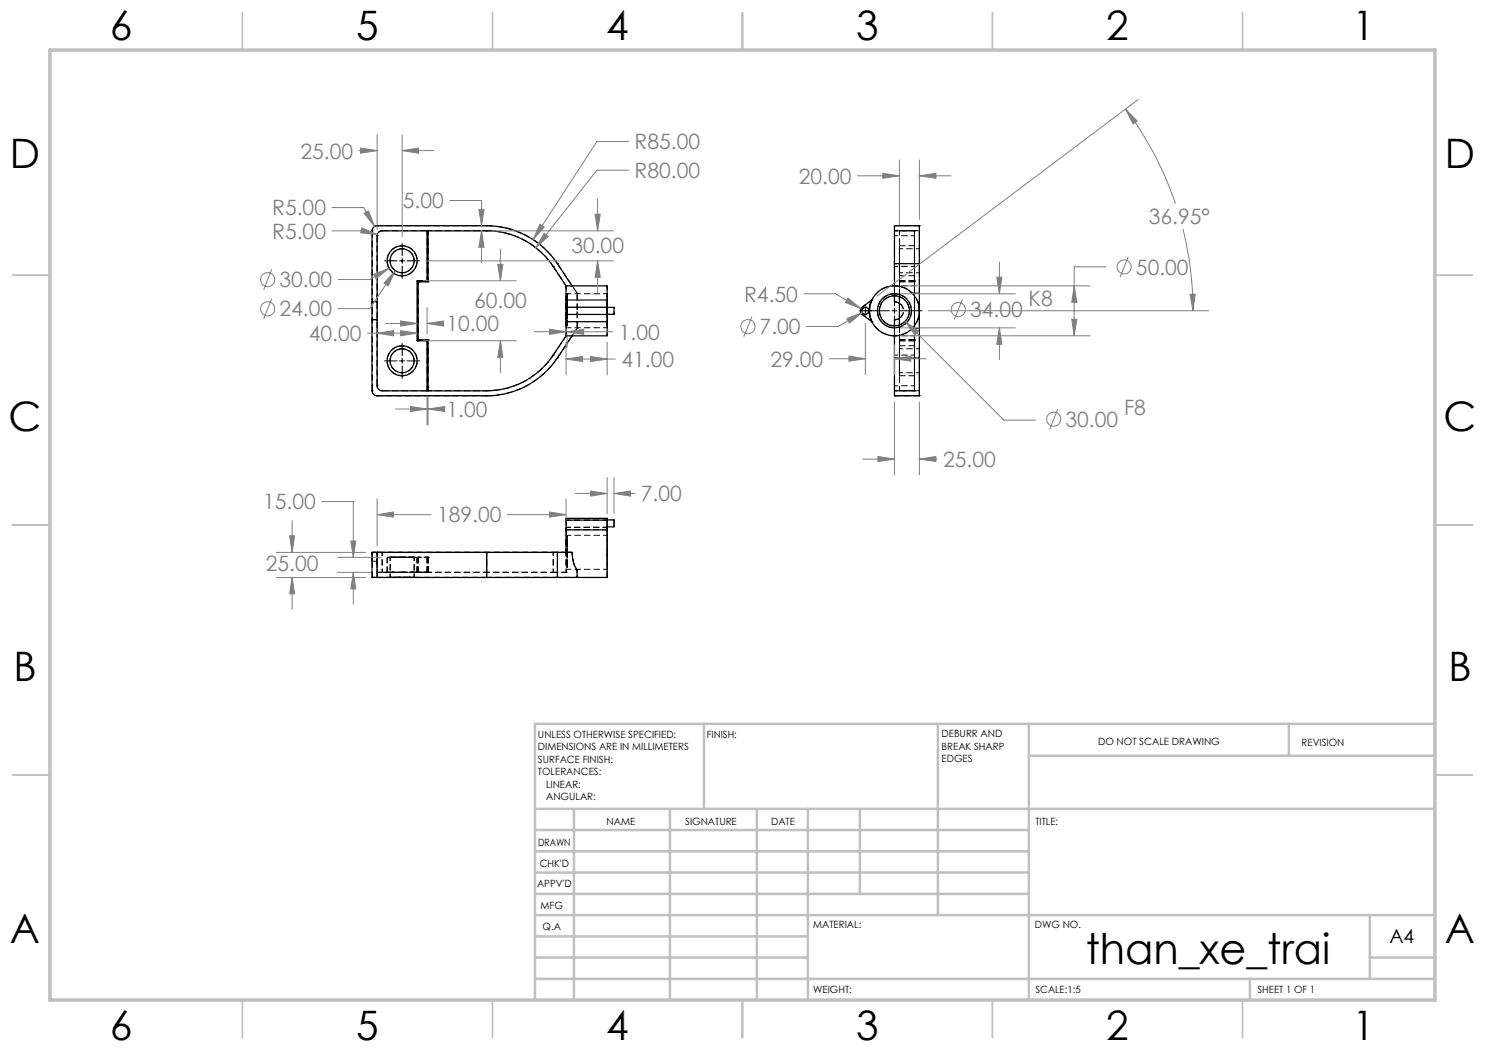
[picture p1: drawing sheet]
<svg xmlns="http://www.w3.org/2000/svg" width="297mm" height="210mm" viewBox="0 0 297 210" stroke-linecap="round" stroke-linejoin="round" font-family="sans-serif">
<path d="M115.4 58.6l-1-1.5M114.4 67.1l1-1.5" fill="none" stroke="#000" stroke-width=".2" stroke-dasharray="1.3 .6" stroke-dashoffset=".9" stroke-linecap="butt"/>
<path d="M115.4 58.6v3.5M115.4 62.1v-3.5M115.4 65.6v-3.5M115.4 62.1v3.5M179.9 60.6a1.8 1.8 0 0 1 0 3" fill="none" stroke="#000" stroke-width=".2" stroke-dasharray="1.3 .6" stroke-dashoffset="-.2" stroke-linecap="butt"/>
<g fill="none" stroke="#000" stroke-width=".2" stroke-dasharray="1.3 .6" stroke-dashoffset=".4" stroke-linecap="butt">
<path d="M85.4 46.1v10M110.6 53.3a16 16 0 0 0-13.3-7.2M113.2 60v4.3M113.2 59.1v6v-6M113.2 57.1v10M113.4 59.1v6v-6M121.4 60v4.3M121.4 58.7h-8M174.4 60l-1.9 1.4M178.9 58.7a3.4 3.4 0 0 0-3 5 3.4 3.4 0 0 0 5.8 .4 3.4 3.4 0 0 0-2.4-5.3l-.4-.1M178.9 57.1a5 5 0 0 0-5 5 5 5 0 0 0 5 5M179.9 46.1v10"/>
<path d="M179.9 55.1v-5.9v5.9M182.9 57.1v10M182.9 46.1v10M182.9 49.1v6v-6M85.4 68.1v10M97.3 78.1a16 16 0 0 0 13.3-7.1M113.2 64.3v-4.3M113.4 65.5h8M121.4 67.1v-10M121.4 64.3v-4.3M174.4 64.3l-1.9-1.4M179.9 68.1v10"/>
<path d="M179.9 75.1v-5.9v5.9M182.9 68.1v10M182.9 69.1v6v-6M80.4 114.5h-3h6h-3M80.4 111.5h3h-6h3M113.2 110.5v3v-6v3M113.4 110.5v-3v6v-3M113.4 113.9h8M121.4 107.1h-8"/>
</g>
<g fill="none" stroke="#000" stroke-width=".2" stroke-dasharray="1.3 .6" stroke-dashoffset=".5" stroke-linecap="butt">
<path d="M97.3 46.1h-11.7M113.4 58.8v6.7v-6.7M121.4 58.7v6.8v-6.8M178.9 57.1h4M178.9 46.1h4M178.9 53.3h4M178.9 47.1h4M178.9 46.1v1M178.9 45.1v1M179.9 54.5h4M182.9 46.1v1M183.9 45.1v1"/>
<path d="M183.9 49.7h-4M83.6 67.9v-11.6M85.6 78.1h11.7M178.9 67.1h4M178.9 78.1h4M178.9 71h4M178.9 77.1h4M178.9 77.1v1M178.9 78.1v1M179.9 74.5h4M182.9 67.9v-11.6M182.9 77.1v1"/>
<path d="M183.9 78.1v1M183.9 69.7h-4M74.4 110.5h1M74.4 112.3h1M75.4 110.5v4M75.4 114.5h1M75.4 110.5h1M75.4 110.5h-1M75.4 115.5h-1M76.4 110.5v4M76.4 110.5h-1M76.4 114.5h-1"/>
<path d="M78 111.5v4M82.8 115.5v-4M85.6 114.5h11.7M97.3 110.5v4M97.3 114.5h-11.7M110.6 110.5v4M113.2 110.5v4M113.2 106v-.5v.5M113.4 110.8v-3.7v6.8v-3.1M121.4 110.5v-3.4v6.8v-3.4M121.4 106v-.5v.5"/>
</g>
<g fill="none" stroke="#000" stroke-width=".2" stroke-dasharray="1.3 .6">
<path d="M74.4 46.1h.1M75.4 45.1h.1M75.4 47.1h.1M76.4 46.1h.1M83.4 56.1h.1M83.6 56.3h.1M85.4 46.1h.1M85.4 56.1h.1M85.6 56.3h.1M85.6 46.1h.1M97.3 46.1h.1M97.3 45.1h.1"/>
<path d="M110.6 53.3h.1M111.5 52.7h.1M113.2 57.1h.1M113.4 58.7h.1M115.4 58.6h.1M174.4 60h.1M178.9 57.1h.1M178.9 46.1h.1M178.9 45.1h.1M179.9 56.3h.1M179.9 46.1h.1M179.9 56.1h.1"/>
<path d="M182.9 46.1h.1M182.9 56.3h.1M182.9 56.1h.1M183.9 45.1h.1M74.4 78.1h.1M75.4 79.1h.1M75.4 77.1h.1M76.4 78.1h.1M83.4 68.1h.1M83.6 67.9h.1M85.4 68.1h.1M85.4 78.1h.1"/>
<path d="M85.6 78.1h.1M85.6 67.9h.1M97.3 78.1h.1M97.3 79.1h.1M110.6 71h.1M111.5 71.6h.1M113.2 67.1h.1M115.4 65.6h.1M172.5 61.4h.1M172.5 62.9h.1M174.4 64.3h.1M178.9 67.1h.1"/>
<path d="M178.9 79.1h.1M178.9 78.1h.1M178.9 60.3h.1M178.9 63.9h.1M179.9 67.9h.1M179.9 78.1h.1M179.9 68.1h.1M182.9 78.1h.1M182.9 67.9h.1M182.9 68.1h.1M183.9 79.1h.1M74.4 110.5h.1"/>
<path d="M74.4 115.5h.1M75.4 114.5h.1M75.4 110.5h.1M83.4 111.5h.1M83.4 114.5h.1M83.6 111.5h.1M83.6 114.5h.1M85.4 114.5h.1M85.4 111.5h.1M85.6 114.5h.1M85.6 111.5h.1M113.2 114.5h.1"/>
<path d="M113.2 110.5h.1M115.4 115.5h.1"/>
</g>
<g fill="none" stroke="#000" stroke-width=".2" stroke-dasharray="1.3 .6" stroke-linecap="butt">
<path d="M85.6 46.1h-.2M113.4 59.1h-.2M178.9 45.1h5M178.9 46.1h5M85.4 78.1h.2M113.2 65.1h.2M178.9 79.1h5M178.9 78.1h5M74.4 110.5v5M75.4 110.5v5M85.4 111.5h.2M85.6 111.5h-.2"/>
<path d="M97.3 110.5v5M111.5 110.5v5M113.2 103.7v.3M113.2 113.5h.2M113.4 107.5h-.2M121.4 115.5v-5M121.4 103.7v.3"/>
</g>
<g fill="none" stroke="#000" stroke-width=".2" stroke-dasharray="1.3 .6" stroke-dashoffset=".6" stroke-linecap="butt">
<path d="M83.6 56.3h2M85.4 56.1h-2M178.9 53.3v3.8M179.9 54.5v-4.7v4.7M182.5 58.6a5 5 0 0 0-3.6-1.5M182.9 57.1v-3.8M183.9 54.5v-4.7v4.7M83.4 68.1h2M85.6 67.9h-2M178.9 67.1a5 5 0 0 0 3.6-1.5M178.9 71v-3.9M179.9 74.5v-4.7v4.7"/>
<path d="M182.5 65.6a5 5 0 0 0 1.4-3.5M182.9 71v-3.9M183.9 62.1a5 5 0 0 0-1.4-3.5M183.9 74.5v-4.7v4.7M80.4 111.5h2.4h-4.8h2.4M80.4 115.5h2.4h-4.8h2.4M83.4 111.5h2M83.4 114.5h2M83.6 111.5h2M83.6 114.5h2M85.4 111.5h-2M85.4 114.5h-2"/>
<path d="M85.6 111.5h-2M85.6 114.5h-2M97.3 114.5h13.3M97.3 110.5h13.3M110.6 110.5h-13.3M110.6 114.5h-13.3M111.5 115.5h3.9M113.2 110.5h1.2M114.4 110.5h-1.2"/>
</g>
<g fill="none" stroke="#000" stroke-width=".2" stroke-dasharray="1.3 .6" stroke-dashoffset=".3" stroke-linecap="butt">
<path d="M83.4 56.1v12M85.6 56.3v-10.2M178.9 59.1v-12M179.9 56.3v-10.2M179.9 56.1v12M182.9 56.3v-10.2M182.9 56.1v12M85.6 78.1v-10.2M173.1 61.4a.7 .7 0 0 0-.6 1 .7 .7 0 0 0 1.1 .2 .7 .7 0 0 0-.3-1.1l-.2-.1M174.4 64.3a5 5 0 0 1 0-4.3M178.9 77.1v-12M179.9 78.1v-10.2"/>
<path d="M182.9 78.1v-10.2M80.1 111.5h3.3h-6h2.7M110.6 114.5h2.6M110.6 110.5h2.6M113.2 114.5h-2.6M121.4 106h-8.2M121.4 104h-8.2M121.4 105.5h-8.2M122.8 104.7v-.7M122.8 105.4v-.7"/>
</g>
<path d="M75.4 45.1h21.9M113.2 57.1l-2.6-3.8M178.9 46.1v14.2M75.4 79.1h21.9M110.6 71l2.6-3.9M121.4 61.4v1.4v-1.4M178.9 63.9v14.2M75.4 110.5h21.9M75.4 115.5h21.9M111.5 110.5h-14.2M111.5 115.5h-14.2M121.4 104.7v-.7v1.4v-.7" fill="none" stroke="#000" stroke-width=".2" stroke-dasharray="1.3 .6" stroke-dashoffset=".2" stroke-linecap="butt"/>
<g fill="none" stroke="#000" stroke-width=".2" stroke-dasharray="1.3 .6" stroke-dashoffset=".7" stroke-linecap="butt">
<path d="M80.4 49.1a3 3 0 0 0-2.6 4.4 3 3 0 0 0 5.1 .3 3 3 0 0 0-2.1-4.6l-.4-.1M80.4 54.5a2.4 2.4 0 0 0 2.2-3.5 2.4 2.4 0 0 0-4.1-.2 2.4 2.4 0 0 0 1.6 3.7h.3M178.9 59.1a3 3 0 0 1 2.7 4.4 3 3 0 0 1-5.2 .3 3 3 0 0 1 2.1-4.6l.4-.1M80.4 69.1a3 3 0 0 0-2.6 4.4 3 3 0 0 0 5.1 .3 3 3 0 0 0-2.1-4.6l-.4-.1M80.4 74.5a2.4 2.4 0 0 0 2.2-3.5 2.4 2.4 0 0 0-4.1-.2 2.4 2.4 0 0 0 1.6 3.7h.3M122.8 62.8v-1.4M178.9 60.3a1.8 1.8 0 0 1 1.8 1.8 1.8 1.8 0 0 1-1.8 1.8M74.4 110.5v1.8v-1.8M75.4 110.5v1.8v-1.8M76.4 110.5h20.9M113.2 110.5v-5v.5M115.4 114a6.4 6.4 0 0 1-1-3.5"/>
<path d="M115.4 115.5v-1.5M115.4 114v1.5M121.4 110.5v-5v.5"/>
</g>
<g fill="none" stroke="#000" stroke-width=".2" stroke-dasharray="1.3 .6" stroke-dashoffset="-.1" stroke-linecap="butt">
<path d="M74.4 46.1v32M75.4 47.1v30M85.4 46.1h-9M111.5 52.7l3.9 5.9M111.5 52.7a17 17 0 0 0-14.2-7.6M178.9 53.3v-7.2M182.9 53.3v-7.2M182.9 47.1v30M183.9 46.1v32M76.4 78.1h9M97.3 79.1a17 17 0 0 0 14.2-7.5M115.4 65.6l-3.9 6"/>
<path d="M178.9 78.1v-7.1M182.9 78.1v-7.1M76.4 114.5h9M85.4 114.5h-9"/>
</g>
<path d="M75.4 45.1a1 1 0 0 0-1 1M76.4 46.1a1 1 0 0 0-1 1M74.4 78.1a1 1 0 0 0 1 1M75.4 77.1a1 1 0 0 0 1 1M172.5 62.9a.9 .9 0 0 1 0-1.5" fill="none" stroke="#000" stroke-width=".2" stroke-dasharray="1.3 .6" stroke-dashoffset=".8" stroke-linecap="butt"/>
<g fill="none" stroke="#000" stroke-width=".25">
<path d="M85.4 46.2v10h-2v11.9h2v10.1M85.6 46.2v10.2h-2v11.6h2v10.2M113.2 57.2h8.2v2.8M113.2 57.2v2.8M113.2 57.2l-2.6-3.9a15.9 15.9 0 0 0-13.3-7.1h-20.9a.96 .96 0 0 0-1 1v13.2M113.2 60h8.2M113.2 60v1.4M114.4 57.2l-2.9-4.5a17.2 17.2 0 0 0-14.2-7.6h-21.9a1.09 1.09 0 0 0-1 1.1v14.2M121.4 60v1.4M178.9 52.7v-7.6h5v7.6M178.9 59.2v1.2l1 .3M178.9 52.7v4.5"/>
<path d="M178.9 52.7h5M179.9 59.3v5.7M182.5 58.7h1.4M183.9 52.7v18.9M74.4 60.4v3.6M74.4 64v14.2a1.02 1.02 0 0 0 1 1h21.9a17 17 0 0 0 14.2-7.6l2.9-4.4M74.4 64h1M74.4 60.4h1M75.4 60.4v3.6M75.4 64v13.2a.96 .96 0 0 0 1 1h20.9a16 16 0 0 0 13.3-7.2l2.6-3.8M113.2 64.3v2.9M113.2 61.4v1.5"/>
<path d="M113.2 61.4h8.2M113.2 62.9h8.2M113.2 62.9v1.4M113.2 64.3h8.2M121.4 64.3v2.9h-8.2M121.4 61.4v1.5M121.4 61.5h1.4v1.4h-1.4M121.4 62.9v1.4M172.3 61.6l2.1-1.6a4.9 4.9 0 0 0 0 4.3l-2.1-1.5-.2-.6zM178.9 71.6v7.6h5v-7.6M178.9 71.6h5M178.9 67.2v4.4"/>
<path d="M179.9 63.7l-1 .3v1.1M182.5 65.7h1.4M75.4 110.5h-1v5h1M75.4 110.5v5M75.4 115.5h21.9M75.4 110.5h21.9M97.3 110.5h14.2M97.3 115.5h14.2M97.3 110.5v5M111.5 110.5h2.9a6.4 6.4 0 0 0 1 3.5v1.5M111.5 110.5v5M113.2 106v4.5"/>
<path d="M113.2 104v-.3h8.2v.3M113.2 104v2M113.2 104h8.2M113.2 106h8.2M121.4 106v9.5h-9.9M121.4 104h1.4v1.4h-1.4M121.4 104v2"/>
<circle cx="80.4" cy="52.2" r="2.4"/>
<circle cx="80.4" cy="52.2" r="3"/>
<circle cx="80.4" cy="72.2" r="2.4"/>
<circle cx="80.4" cy="72.2" r="3"/>
<circle cx="173.1" cy="62.2" r=".69"/>
<circle cx="178.9" cy="62.2" r="5"/>
<circle cx="178.9" cy="62.2" r="3.4"/>
<circle cx="178.9" cy="62.2" r="3"/>
</g>
<g fill="none" stroke="#000" stroke-width=".2" stroke-dasharray="1.3 .6" stroke-dashoffset=".1" stroke-linecap="butt">
<path d="M179.9 56.3h3M179.9 46.1h3M179.9 56.1h3M179.9 59.3v-3M179.9 55.1h3M182.9 49.1h-3M179.9 67.9h3M179.9 78.1h3M179.9 68.1h3M179.9 67.9v-2.9M179.9 75.1h3M182.9 69.1h-3"/>
<path d="M77.4 111.5v3M83.4 111.5v3M83.4 114.5v-3M83.6 111.5v3M85.4 111.5v3M85.6 111.5v3M111.5 110.5h2.9"/>
</g>
<path d="M113.2 106v-2M121.4 106v-2" fill="none" stroke="#000" stroke-width=".2" stroke-dasharray="1.3 .6" stroke-dashoffset="1" stroke-linecap="butt"/>
<g fill="none" stroke="#808080" stroke-width=".2">
<path d="M227.6 19.9l-52.2 39.3M71.8 30.1h3.6M72.1 29.6l3.3 .5-3.3 .5zM75.4 26.9v19M80.4 30.1l3.3-.5v1zM80.4 26.9v20.5M80.4 30.1h6.4M119.5 39.8v6.4M125.7 34h-6.3l-12.2 15.6M125.7 28.3h-6.3l-12.8 19.6M171.5 35.2h8.4M176.6 34.7l3.3 .5-3.3 .5z"/>
<path d="M179.9 32v12.9M183.9 35.2l3.3-.5v1zM183.9 32v11.9M183.9 35.2h6.3M225.1 21.8l2.3 2.4-.8 .6zM225.1 21.8a66.2 66.2 0 0 1 10 18.9M54.3 53.9l-1.6 4.1M54.3 59.8l-1.6 4M66.4 41.5h6.3l2.2 3.8M66.4 46.2h6.3l2.8 .7M72.4 45.6l3.1 1.3-3.4-.3zM72.8 42.7l.9-.5 1.2 3.1z"/>
<path d="M74.7 54.9l3.1-1.3-2.6 2.2zM77.8 53.6l-3.9 2.3h-6.3M79.1 54.1l-1.5 3.1-.8-.6zM79.1 54.1l-5.2 7.6h-6.3M84.7 56.2h18.6M85.2 52.2h37.5M90 40.1h6.3v5M95.8 41.9h1l-.5 3.2zM96.3 46.2l.5 3.3h-1zM96.3 46.2v6.3M98.6 46.2h24.1M99.6 52.9h1l-.5 3.3z"/>
<path d="M100.1 49.8v6.4M108 44.9l.8 .5-2.2 2.5zM108.8 46.7l.8 .6-2.4 2.3zM119 42.9h1.1l-.6 3.3zM119.5 52.2l.6 3.2h-1.1zM119.5 52.2v6.3M160.8 58.8h6.3l5.1 2.9M169.6 59.6l2.6 2.1-3.1-1.2zM180.2 57.2h37.8M180.2 58.8h22.9M192.5 59.9l-1.6 4M199.4 55.4h1l-.5 3.4z"/>
<path d="M199.9 52.4v6.4M214.8 57.2l.6 3.3h-1.1zM221.2 53.4h-6.4v13.8M225.6 51.4l-1.6 4M236.6 45.8a66.1 66.1 0 0 1 2 16.4M238 58.9l1-.1-.4 3.4zM73.5 66.6h9.9M75.4 66.6l3.3-.5v1.1zM77.1 64.7h6.3M80.1 64.2l3.3 .5-3.3 .5zM80.1 66.1l3.3 .5-3.3 .6zM84.7 68.1h18.6"/>
<path d="M85.4 64.7l3.3-.5v1zM85.4 61.5v5.4M85.4 79.4v5.6M85.4 64.7h2.7M85.6 79.4v5.6M100.1 68.1l.5 3.4h-1zM100.1 68.1v6.4M106.9 66.3h6.3M109.9 65.9l3.3 .4-3.3 .6zM113.2 71.8l3.3-.5v1zM113.2 68.4v6.6M113.2 71.8h9.9"/>
<path d="M113.4 66.3l3.3-.4v1zM113.4 66.8v2.7M113.4 66.3h9.2M118.1 71.3l3.3 .5-3.3 .5zM121.4 68.4v6.6M150.4 63.3l-1.6 4M165.8 71.7h7.3M169.4 63.7l3.1-1.2-2.6 2.1zM169.8 71.2l3.3 .5-3.3 .5zM172.5 62.5l-4.9 2.8h-6.3M173.1 64.7v10.2M178.9 71.7l3.3-.5v1z"/>
<path d="M178.9 68.9v6M178.9 71.7h6.3M180.2 67.2h37.8M180.2 65.6h22.9M181 64.3l2.7 1.9-.7 .8zM181 64.3l19.8 19.7h6.3M185.7 62.2h56.1M199.9 65.6l.5 3.3h-1zM199.9 65.6v6.3M214.3 63.8h1.1l-.6 3.4zM75.4 99.8v9.4M79.1 81.8h6.3"/>
<path d="M82.1 81.3l3.3 .5-3.3 .5zM85.6 81.8l3.3-.5v1zM85.6 81.8h2.5M113.2 99.8v4.4M115.1 98.7h6.3M118.1 98.2l3.3 .5-3.3 .5zM121.4 95.5v7.2M122.8 98.7l3.3-.5v1zM122.8 95.5v7.2M122.8 98.7h4.2M172.5 91.8h6.4M175.6 91.3l3.3 .5-3.3 .5z"/>
<path d="M178.9 80.4v14.6M183.9 91.8l3.3-.5v1zM183.9 80.4v14.6M183.9 91.8h3.5M211.5 81.8l-1.6 4.1M55.2 110.5h17.9M55.2 115.5h17.9M57.9 107.2h1l-.5 3.3zM58.4 115.5l.5 3.3h-1zM58.4 104.1v6.4M58.4 115.5v6.3M64.3 100.3h6.4v11.2"/>
<path d="M67.5 114.5h6.7M67.5 111.5h8.7M70.2 108.2h1l-.5 3.3zM70.7 114.5l.5 3.3h-1zM70.7 114.5v6.3M75.4 102.9l3.3-.5v1zM75.4 102.9h10.8M101.5 102.9h11.7M109.9 102.4l3.3 .5-3.3 .5z"/>
<circle cx="53.5" cy="55.9" r="1.41"/>
<circle cx="224.8" cy="53.4" r="1.4"/>
<circle cx="53.5" cy="61.8" r="1.4"/>
<circle cx="149.6" cy="65.3" r="1.41"/>
<circle cx="191.7" cy="61.9" r="1.41"/>
<circle cx="210.7" cy="83.8" r="1.42"/>
</g>
<g fill="none" stroke="#000" stroke-width=".2">
<path d="M76.9 52.2h2.5M79.9 52.2h1M80.4 48.6v2.5M80.4 51.6v1.1M80.4 53.2v2.5M81.4 52.2h2.5M178.9 56.6v4.6M76.9 72.2h2.5M79.9 72.2h1M80.4 68.6v2.5M80.4 71.6v1.1M80.4 73.2v2.5"/>
<path d="M81.4 72.2h2.5M171.9 62.2h.1M172.6 62.2h5.3M173.1 61v.2M173.1 61.7v1M173.1 63.2v.2M178.4 62.2h1M178.9 61.7v1M178.9 63.2v4.5M179.9 62.2h4.5"/>
</g>
<g fill="none" stroke="#c0c0c0" stroke-width=".35">
<path d="M48.5 2.5v7.5M98.5 2.5v7.5M148.5 2.5v7.5M198.5 2.5v7.5M248.5 2.5v7.5M2.5 55h7.5M287 55h7.5M2.5 105h7.5M287 105h7.5M2.5 155h7.5M287 155h7.5M48.5 200v7.5"/>
<path d="M98.5 200v7.5M148.5 200v7.5M198.5 200v7.5M248.5 200v7.5"/>
</g>
<g fill="none" stroke="#c0c0c0" stroke-width=".5">
<path d="M140.8 144.8v17M187.6 144.8v38.2M205.8 144.8v55.2M205.8 151.2h81.2M257.8 144.8v6.4M287 144.8h-180v55.2M107 161.8h180M107 178.8h98.8M107 174.5h98.8M107 170.3h98.8M107 166h98.8M114.8 161.8v38.2"/>
<path d="M134 161.8v38.2M151.4 161.8v38.2M161.6 161.8v38.2M172 161.8v17M107 195.8h180M107 191.5h54.6M107 187.3h54.6M107 183h180M250 195.8v4.2M274 191.5h13M274 183v12.8"/>
</g>
<path d="M10 10h277v190h-277z" fill="none" stroke="#c0c0c0" stroke-width=".7"/>
<path d="M72.8 42.7l2.1 2.6-1.2-3.1zM72.4 45.6l-.3 1 3.4 .3zM74.7 54.9l.5 .9 2.6-2.2zM79.1 54.1l-2.3 2.5 .8 .6zM80.4 30.1l3.3-.5v1zM72.1 29.6l3.3 .5-3.3 .5zM119.5 52.2l.6 3.2h-1.1zM119 42.9h1.1l-.6 3.3zM95.8 41.9h1l-.5 3.2zM96.3 46.2l.5 3.3h-1zM108.8 46.7l-1.6 2.9 2.4-2.3zM108 44.9l-1.4 3 2.2-2.5zM82.1 81.3l3.3 .5-3.3 .5zM85.6 81.8l3.3-.5v1zM80.1 64.2l3.3 .5-3.3 .5zM85.4 64.7l3.3-.5v1zM80.1 66.1l3.3 .5-3.3 .6zM75.4 66.6l3.3-.5v1.1zM99.6 52.9h1l-.5 3.3zM100.1 68.1l.5 3.4h-1zM118.1 71.3l3.3 .5-3.3 .5zM113.2 71.8l3.3-.5v1zM109.9 65.9l3.3 .4-3.3 .6zM113.4 66.3l3.3-.4v1zM214.8 57.2l.6 3.3h-1.1zM214.3 63.8h1.1l-.6 3.4zM199.4 55.4h1l-.5 3.4zM199.9 65.6l.5 3.3h-1zM169.6 59.6l-.5 .9 3.1 1.2zM169.4 63.7l.5 .9 2.6-2.1zM238 58.9l1-.1-.4 3.4zM225.1 21.8l2.3 2.4-.8 .6zM169.8 71.2l3.3 .5-3.3 .5zM178.9 71.7l3.3-.5v1zM175.6 91.3l3.3 .5-3.3 .5zM183.9 91.8l3.3-.5v1zM176.6 34.7l3.3 .5-3.3 .5zM183.9 35.2l3.3-.5v1zM181 64.3l2 2.7 .7-.8zM57.9 107.2h1l-.5 3.3zM58.4 115.5l.5 3.3h-1zM122.8 98.7l3.3-.5v1zM118.1 98.2l3.3 .5-3.3 .5zM70.7 114.5l.5 3.3h-1zM70.2 108.2h1l-.5 3.3zM75.4 102.9l3.3-.5v1zM109.9 102.4l3.3 .5-3.3 .5z" fill="#808080"/>
<text font-size="8.5" x="217.1" y="192.7">than_xe_trai</text>
<g font-size="8.1">
<text x="22" y="8">6</text>
<text x="71.2" y="8">5</text>
<text x="121.2" y="8">4</text>
<text x="171.3" y="8">3</text>
<text x="221.3" y="8">2</text>
<text x="270.5" y="8">1</text>
<text x="2" y="33.6">D</text>
<text x="289" y="33.6">D</text>
<text x="1.7" y="86.1">C</text>
<text x="288.7" y="86.1">C</text>
<text x="2.7" y="136.1">B</text>
<text x="289.7" y="136.1">B</text>
<text x="2" y="188.6">A</text>
<text x="289" y="188.6">A</text>
<text x="22" y="208">6</text>
<text x="71.2" y="208">5</text>
<text x="121.2" y="208">4</text>
<text x="171.3" y="208">3</text>
<text x="221.3" y="208">2</text>
<text x="270.5" y="208">1</text>
</g>
<g font-size="4.2" fill="#808080">
<text x="126.9" y="29.9">R85.00</text>
<text x="60.1" y="31.7">25.00</text>
<text x="126.9" y="35.6">R80.00</text>
<text x="80.6" y="41.7">5.00</text>
<text x="159.8" y="36.7">20.00</text>
<text x="54.4" y="43.1">R5.00</text>
<text x="54.4" y="47.8">R5.00</text>
<text x="229.8" y="44.8">36.95°</text>
<text x="114.3" y="50.5">30.00</text>
<text x="55.9" y="57.5">30.00</text>
<text x="227.2" y="54.9">50.00</text>
<text x="55.9" y="63.3">24.00</text>
<text x="94.8" y="61.5">60.00</text>
<text x="148.8" y="60.4">R4.50</text>
<text x="194" y="63.4">34.00</text>
<text x="205.7" y="61.2">K8</text>
<text x="61.8" y="68.2">40.00</text>
<text x="89.3" y="66.3">10.00</text>
<text x="123.8" y="67.9">1.00</text>
<text x="151.9" y="66.9">7.00</text>
<text x="124.3" y="73.4">41.00</text>
<text x="154.1" y="73.3">29.00</text>
<text x="89.3" y="83.4">1.00</text>
<text x="224.8" y="83.1">F8</text>
<text x="213.1" y="85.4">30.00</text>
<text x="188.6" y="93.4">25.00</text>
<text x="52.6" y="101.9">15.00</text>
<text x="128.2" y="100.3">7.00</text>
<text x="87.4" y="104.5">189.00</text>
<text x="53.2" y="114.2">25.00</text>
</g>
<text font-size="3.9" x="277.9" y="188.5">A4</text>
<g font-size="2">
<text x="107.6" y="147.6">UNLESS OTHERWISE SPECIFIED:</text>
<text x="141.4" y="147.6">FINISH:</text>
<text x="188.3" y="147.5">DEBURR AND</text>
<text x="188.3" y="150">BREAK SHARP</text>
<text x="219.6" y="149">DO NOT SCALE DRAWING</text>
<text x="260.3" y="149.2">REVISION</text>
<text x="107.6" y="150.1">DIMENSIONS ARE IN MILLIMETERS</text>
<text x="107.6" y="152.6">SURFACE FINISH:</text>
<text x="107.6" y="155.1">TOLERANCES:</text>
<text x="188.3" y="152.5">EDGES</text>
<text x="109.2" y="157.6">LINEAR:</text>
<text x="109.2" y="160.1">ANGULAR:</text>
<text x="121.3" y="165">NAME</text>
<text x="137" y="164.9">SIGNATURE</text>
<text x="154.2" y="164.9">DATE</text>
<text x="207.1" y="164.9">TITLE:</text>
<text x="107.6" y="169.1">DRAWN</text>
<text x="107.9" y="173.3">CHK'D</text>
<text x="107.4" y="177.4">APPV'D</text>
<text x="108.1" y="181.8">MFG</text>
<text x="108.5" y="186">Q.A</text>
<text x="162.6" y="185.5">MATERIAL:</text>
<text x="207" y="185.5">DWG NO.</text>
<text x="162.6" y="198.5">WEIGHT:</text>
<text x="207.1" y="198.6">SCALE:1:5</text>
<text x="251.5" y="198.6">SHEET 1 OF 1</text>
</g>
</svg>
